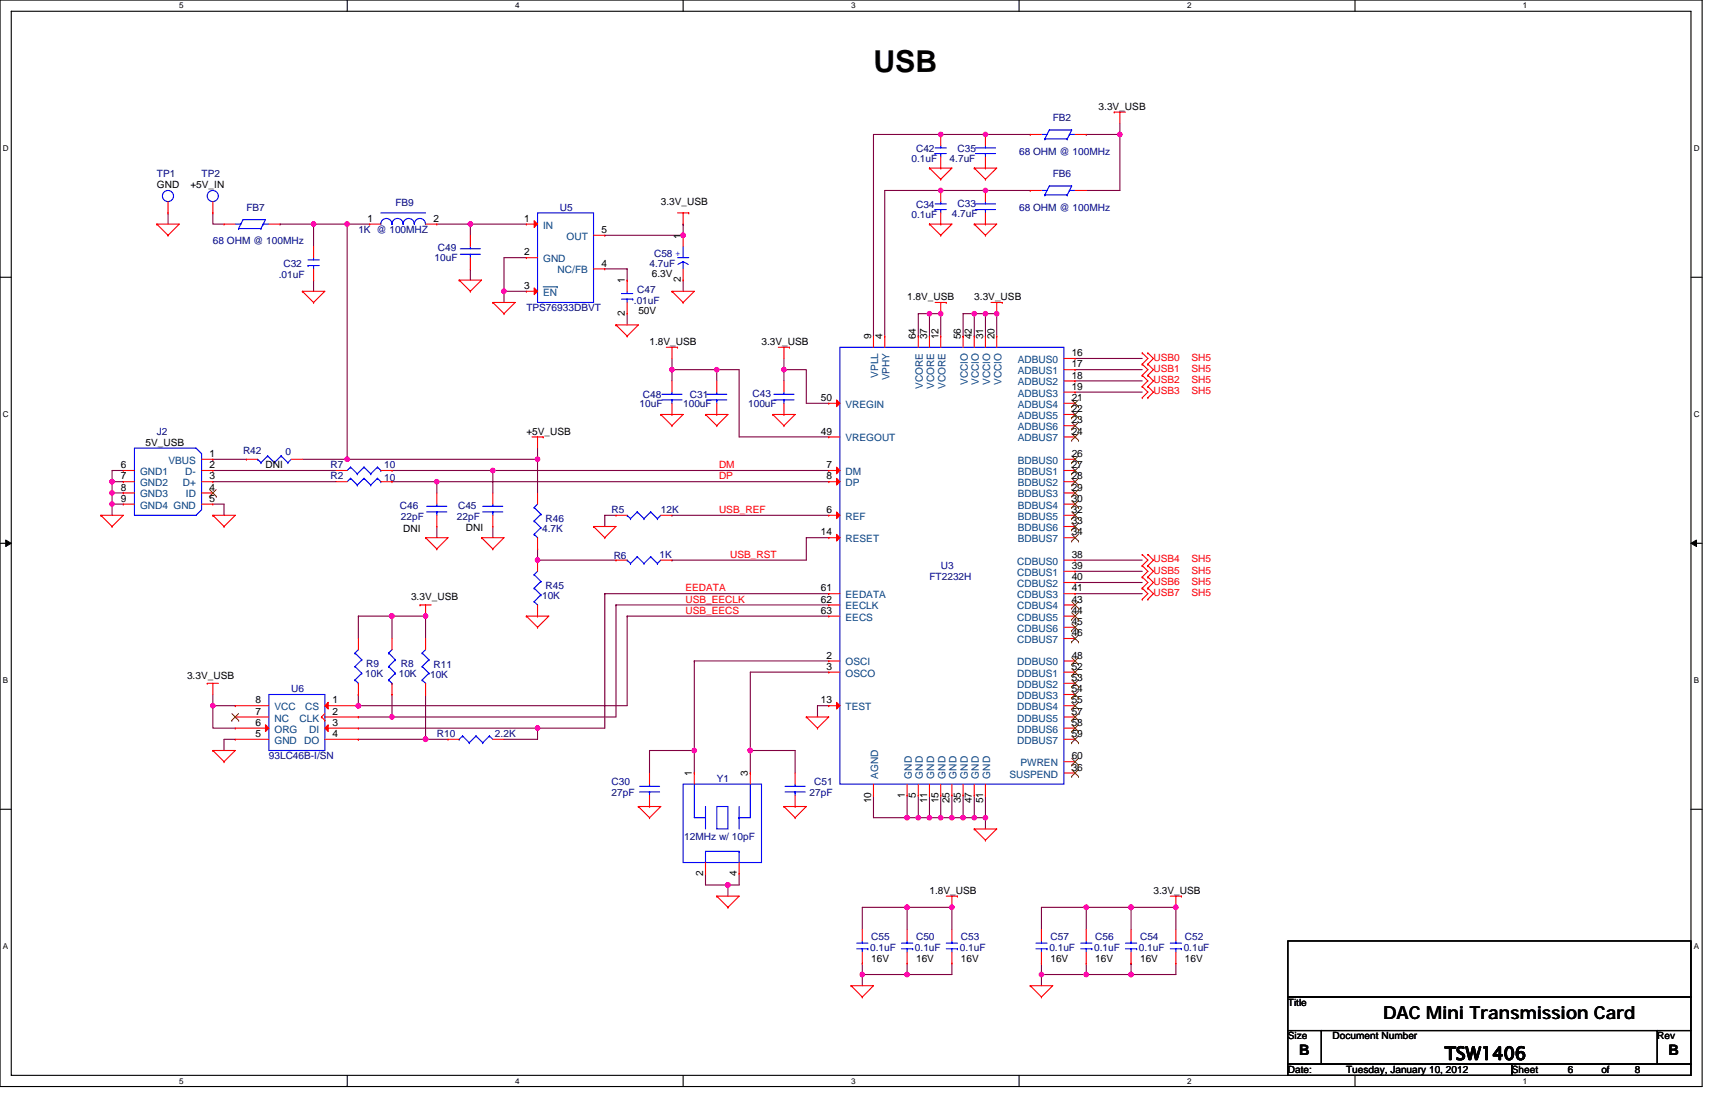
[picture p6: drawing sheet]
<svg xmlns="http://www.w3.org/2000/svg" width="432mm" height="279mm" viewBox="0 0 432 279" stroke-linecap="round" stroke-linejoin="round" font-family="sans-serif">
<path d="M0 0h428.6v273.5h-428.6zM2.8 2.8h422.9v267.9h-422.9z" fill="none" stroke="#000" stroke-width=".28"/>
<g fill="#fff">
<path d="M45.1 .3h1.1v2.3h-1.1z"/>
<path d="M45.1 271h1.1v2.2h-1.1z"/>
</g>
<path d="M87.4 0v2.8M87.4 270.7v2.8" fill="none" stroke="#000" stroke-width=".28"/>
<g fill="#fff">
<path d="M129.7 .3h1.1v2.3h-1.1z"/>
<path d="M129.7 271h1.1v2.2h-1.1z"/>
</g>
<path d="M172 0v2.8M172 270.7v2.8" fill="none" stroke="#000" stroke-width=".28"/>
<g fill="#fff">
<path d="M214.3 .3h1.1v2.3h-1.1z"/>
<path d="M214.3 271h1.1v2.2h-1.1z"/>
</g>
<path d="M256.6 0v2.8M256.6 270.7v2.8" fill="none" stroke="#000" stroke-width=".28"/>
<g fill="#fff">
<path d="M298.9 .3h1.1v2.3h-1.1z"/>
<path d="M298.9 271h1.1v2.2h-1.1z"/>
</g>
<path d="M341.2 0v2.8M341.2 270.7v2.8" fill="none" stroke="#000" stroke-width=".28"/>
<g fill="#fff">
<path d="M383.5 .3h1.1v2.3h-1.1z"/>
<path d="M383.5 271h1.1v2.2h-1.1z"/>
<path d="M.7 36.3h1.5v2.3h-1.5z"/>
<path d="M426.5 36.3h1.4v2.3h-1.4z"/>
<path d="M.7 103.3h1.5v2.2h-1.5z"/>
<path d="M426.5 103.3h1.4v2.2h-1.4z"/>
</g>
<path d="M0 69.8h2.8M425.7 69.8h2.9" fill="none" stroke="#000" stroke-width=".28"/>
<g fill="#fff">
<path d="M.7 170.2h1.4v2.3h-1.4z"/>
<path d="M426.5 170.2h1.3v2.3h-1.3z"/>
</g>
<path d="M0 136.8h2.8M425.7 136.8h2.9" fill="none" stroke="#000" stroke-width=".28"/>
<path d="M1.4 135.9l1.4 .9-1.4 .8zM425.7 136.8l1.4-.9v1.7z" fill="#000" stroke="#000" stroke-width=".25"/>
<g fill="#fff">
<path d="M.7 237.2h1.4v2.2h-1.4z"/>
<path d="M426.4 237.2h1.4v2.2h-1.4z"/>
</g>
<path d="M0 203.7h2.8M425.7 203.7h2.9M324.3 236.9h101.4v14.1h-101.4zM324.3 251h101.4v8.4h-101.4zM324.3 259.4h8.4v8.5h-8.4zM332.7 259.4h84.6v8.5h-84.6zM417.3 259.4h8.4v8.5h-8.4zM324.3 267.9h56.3v2.8h-56.3zM380.6 267.9h45.1v2.8h-45.1z" fill="none" stroke="#000" stroke-width=".28"/>
<g fill="none" stroke="#800040" stroke-width=".28">
<path d="M236.9 33.8h-17v50.8M236.9 33.8h.1M236.9 33.8h22.5M248.1 33.8h.1M273.5 33.8h.1M273.5 33.8h8.5M282 33.8v14.1h-8.5M282 31v2.8M42.3 53.6v2.8M53.6 53.6v2.8h2.8M70.5 56.4h16.9M70.5 56.4h.1"/>
<path d="M79 56.4v5.6M87.4 56.4h5.6M87.4 56.4h.1M87.4 56.4v59.2M110 56.4h8.4M118.4 56.4h.1M118.4 56.4v2.8M118.4 56.4h14.1M172 56.4h.1M172 56.4v2.8h-19.7M236.9 47.9h-14.1v36.7M236.9 47.9h.1"/>
<path d="M236.9 47.9h22.5M248.1 47.9h.1M79 70.5v2.8M118.4 67.7v2.8M126.9 73.3v2.8M126.9 73.3h.1M126.9 73.3h5.6M132.5 64.9h-5.6v8.4M152.3 67.7h5.6v2.8M157.9 79v2.8M172 70.5v2.8M234 79h-2.8v5.6"/>
<path d="M234 79h.1M234 79h2.9M234 79v5.6M236.9 79h.1M236.9 79v5.6M245.3 79h-2.8v5.6M245.3 79h.1M245.3 79h2.8M245.3 79v5.6M248.1 79h.1M248.1 79h2.9M248.1 79v5.6"/>
<path d="M251 79h.1M251 79v5.6M169.2 93h11.3v2.9M169.2 93h.1M169.2 93v2.9M169.2 90.2v2.8M180.5 93h5.6v17h22.6M180.5 93h.1M197.4 93h5.6v8.5h5.7M197.4 93h.1M197.4 90.2v2.8M197.4 93v2.9"/>
<path d="M270.7 95.9h16.9M270.7 93h16.9M270.7 98.7h16.9M270.7 90.2h16.9M31 118.4h-2.8v2.8M53.6 118.4h31M53.6 115.6h.1M53.6 115.6h8.4M76.1 115.6h11.3M87.4 115.6h.1M87.4 115.6h47.9M98.7 118.4h25.4v5.7"/>
<path d="M124.1 118.4h.1M124.1 118.4h84.6M135.3 115.6v8.5M135.3 112.8v2.8M28.2 121.2h2.8M28.2 124.1h.1M28.2 124.1h2.8M28.2 126.9h2.8M28.2 126.9h.1M28.2 121.2h.1M28.2 121.2v8.5M53.6 126.9h2.8v2.8"/>
<path d="M53.6 121.2h31M98.7 121.2h11.3M110 132.5v2.8M110 121.2h.1M110 121.2v2.9M110 121.2h98.7M124.1 132.5v2.8M135.3 138.2h.1M135.3 138.2v2.8h19.8M155.1 129.7h-2.8v2.8M169.2 129.7h.1M169.2 129.7h39.5"/>
<path d="M208.7 135.3h-5.7v5.7h-33.8M90.2 155.1h.1M90.2 155.1v5.6M90.2 155.1h16.9M98.7 155.1h.1M98.7 155.1v5.6M107.1 155.1h.1M107.1 155.1v5.6M152.3 149.4h.1M152.3 149.4v33.9h-17M152.3 149.4h56.4M155.1 152.3h.1"/>
<path d="M155.1 152.3v28.2h-56.4M155.1 152.3h53.6M157.9 155.1h.1M157.9 155.1v22.5h-67.7M157.9 155.1h50.8M169.2 141h.1M270.7 143.8h16.9M270.7 149.4h16.9M270.7 141h16.9M270.7 146.6h16.9M53.6 177.6h.1M53.6 174.8v2.8"/>
<path d="M53.6 177.6v5.7h5.6M53.6 177.6h5.6M90.2 174.8h.1M90.2 177.6h.1M90.2 174.8v2.8M98.7 174.8v5.7M107.1 174.8v11.3M174.8 166.4h.1M174.8 166.4h33.9M174.8 166.4v22.5M208.7 169.2h-19.8v19.7M208.7 177.6h-2.9v2.9"/>
<path d="M59.2 186.1h-2.8v2.8M90.2 183.3h45.1M90.2 180.5h8.5M90.2 186.1h.1M90.2 186.1h22.6M98.7 180.5h.1M107.1 186.1h.1M135.3 183.3v2.8h-8.4M135.3 183.3h.1M174.8 188.9v5.7M174.8 188.9h-11.3v5.7M188.9 188.9h11.3v5.7"/>
<path d="M188.9 188.9h.1M188.9 188.9v5.7M177.6 219.9v2.9h5.7M186.1 219.9v2.9h-2.8M219.9 200.2v5.6h8.5M228.4 200.2v5.6M228.4 205.8h.1M228.4 205.8h19.7M231.2 200.2v5.6M231.2 205.8h.1M234 200.2v5.6M234 205.8h.1"/>
<path d="M236.9 200.2v5.6M236.9 205.8h.1M239.7 200.2v5.6M239.7 205.8h.1M242.5 200.2v5.6M242.5 205.8h.1M245.3 205.8h.1M245.3 200.2v5.6M248.1 205.8v2.9M248.1 200.2v5.6M183.3 222.8h.1M183.3 222.8v2.8"/>
<path d="M228.4 228.4h-11.3v5.6M228.4 228.4h11.3v5.6M228.4 228.4h.1M228.4 228.4v5.6M273.5 228.4h-11.3v5.6M273.5 228.4h.1M273.5 228.4h22.6v5.6M273.5 228.4v5.6M284.8 228.4h.1M284.8 228.4v5.6M217.1 245.3h.1M217.1 242.5v2.8"/>
<path d="M217.1 245.3v2.8M228.4 245.3h.1M228.4 242.5v2.8M239.7 242.5v2.8h-22.6M262.2 245.3h.1M262.2 242.5v2.8M262.2 245.3v2.8M273.5 245.3h.1M273.5 242.5v2.8M284.8 245.3h.1M284.8 242.5h.1M284.8 242.5v2.8"/>
<path d="M296.1 242.5v2.8h-33.9"/>
</g>
<g fill="#f0f" stroke="#f0f" stroke-width=".28">
<circle cx="98.7" cy="155.1" r=".55"/>
<circle cx="183.3" cy="222.7" r=".55"/>
<circle cx="169.2" cy="93" r=".55"/>
<circle cx="248.1" cy="205.8" r=".55"/>
<circle cx="245.3" cy="205.8" r=".55"/>
<circle cx="284.8" cy="245.3" r=".56"/>
<circle cx="262.2" cy="245.3" r=".55"/>
<circle cx="273.5" cy="245.3" r=".55"/>
<circle cx="281.9" cy="33.8" r=".55"/>
<circle cx="248.1" cy="47.9" r=".55"/>
<circle cx="248.1" cy="33.8" r=".55"/>
<circle cx="228.4" cy="245.3" r=".56"/>
<circle cx="217.1" cy="245.3" r=".55"/>
<circle cx="197.4" cy="93" r=".55"/>
<circle cx="110" cy="121.2" r=".55"/>
<circle cx="124.1" cy="118.4" r=".55"/>
<circle cx="236.8" cy="78.9" r=".55"/>
<circle cx="296" cy="228.4" r=".56"/>
<circle cx="284.8" cy="228.4" r=".57"/>
<circle cx="236.8" cy="47.9" r=".55"/>
<circle cx="236.8" cy="33.8" r=".55"/>
<circle cx="234" cy="78.9" r=".55"/>
<circle cx="188.9" cy="188.9" r=".55"/>
<circle cx="174.8" cy="188.9" r=".55"/>
<circle cx="53.6" cy="177.6" r=".55"/>
<circle cx="239.6" cy="228.4" r=".56"/>
<circle cx="228.4" cy="228.4" r=".57"/>
<circle cx="273.5" cy="228.4" r=".56"/>
<circle cx="228.4" cy="205.8" r=".56"/>
<circle cx="250.9" cy="78.9" r=".55"/>
<circle cx="28.2" cy="124.1" r=".55"/>
<circle cx="231.2" cy="205.8" r=".55"/>
<circle cx="248.1" cy="78.9" r=".55"/>
<circle cx="242.5" cy="205.8" r=".56"/>
<circle cx="28.2" cy="126.9" r=".55"/>
<circle cx="234" cy="205.8" r=".55"/>
<circle cx="245.3" cy="78.9" r=".55"/>
<circle cx="90.2" cy="177.6" r=".55"/>
<circle cx="236.8" cy="205.8" r=".55"/>
<circle cx="107.1" cy="186.1" r=".56"/>
<circle cx="98.7" cy="180.4" r=".55"/>
<circle cx="135.3" cy="183.3" r=".55"/>
<circle cx="107.1" cy="155.1" r=".55"/>
<circle cx="180.4" cy="93" r=".55"/>
<circle cx="239.6" cy="205.8" r=".55"/>
<circle cx="135.3" cy="115.6" r=".56"/>
<circle cx="87.4" cy="115.6" r=".57"/>
<circle cx="172" cy="59.2" r=".57"/>
<circle cx="118.4" cy="56.4" r=".55"/>
<circle cx="126.9" cy="73.3" r=".56"/>
<circle cx="87.4" cy="56.4" r=".56"/>
<circle cx="78.9" cy="56.4" r=".55"/>
<circle cx="28.2" cy="121.2" r=".55"/>
<circle cx="135.3" cy="141" r=".55"/>
</g>
<g fill="none" stroke="#f00" stroke-width=".28">
<path d="M236.9 33.8v2.9M236.9 39.5v2.8M248.1 33.8v2.9M248.1 39.5v2.8M259.4 33.8h.1M259.4 33.8h2.8M270.7 33.8h2.8M280.5 28.2h.1M280.5 28.2h2.9M282 28.2v2.8M39.5 56.4h5.6l-2.8 2.8M39.5 56.4h.1"/>
<path d="M39.5 56.4l2.8 2.8M42.3 59.2h.1M42.3 53.6h.1M42.3 50.8v2.8M53.6 53.6h.1M53.6 50.8v2.8M56.4 56.4h.1M56.4 56.4h2.8M67.7 56.4h2.8M93 56.4h.1M93 56.4h2.9M107.1 56.4h2.9"/>
<path d="M110 56.4h.1M118.4 59.2v2.8M132.5 56.4h.1M132.5 56.4h2.8M149.4 59.2h2.9M152.3 59.2h.1M170.6 53.6h2.8M172 53.6v2.8M172 59.2h.1M172 59.2v2.8M173.4 53.6h.1M234 56.4h5.7l-2.8 2.8"/>
<path d="M234 56.4h.1M234 42.3h5.7l-2.8 2.8M234 42.3h.1M234 56.4l2.9 2.8M234 42.3l2.9 2.8M236.9 59.2h.1M236.9 45.1h.1M236.9 47.9v2.9M236.9 56.4h.1M236.9 42.3h.1M236.9 53.6v2.8M245.3 56.4h5.7l-2.9 2.8"/>
<path d="M245.3 56.4h.1M245.3 42.3h5.7l-2.9 2.8M245.3 42.3h.1M245.3 56.4l2.8 2.8M245.3 42.3l2.8 2.8M248.1 59.2h.1M248.1 45.1h.1M248.1 47.9v2.9M248.1 56.4h.1M248.1 42.3h.1M248.1 53.6v2.8M259.4 47.9h.1"/>
<path d="M259.4 47.9h2.8M270.7 47.9h2.8M76.1 73.3h5.7l-2.8 2.8M76.1 73.3h.1M76.1 73.3l2.9 2.8M79 76.1h.1M79 62v2.9M79 70.5h.1M79 67.7v2.8M115.6 70.5h5.6l-2.8 2.8M115.6 70.5h.1M115.6 70.5l2.8 2.8"/>
<path d="M118.4 73.3h.1M118.4 67.7h.1M118.4 64.9v2.8M124.1 76.1h5.6l-2.8 2.9M124.1 76.1h.1M124.1 76.1l2.8 2.9M126.9 79h.1M132.5 73.3h.1M132.5 64.9h.1M132.5 73.3h2.8M132.5 64.9h2.8M149.4 67.7h2.9"/>
<path d="M152.3 67.7h.1M157.9 70.5h.1M157.9 79h.1M157.9 70.5v2.8M157.9 76.1v2.9M169.2 73.3h5.6l-2.8 2.8M169.2 73.3h.1M169.2 73.3l2.8 2.8M172 76.1h.1M172 70.5h.1M172 67.7v2.8M235.4 76.1h2.9"/>
<path d="M236.9 76.1v2.9M238.3 76.1h.1M249.5 76.1h2.8M251 76.1v2.9M252.3 76.1h.1M155.1 81.8h5.6l-2.8 2.8M155.1 81.8h.1M155.1 81.8l2.8 2.8M157.9 84.6h.1M167.8 87.4h2.8M169.2 87.4v2.8M169.2 95.9v2.8"/>
<path d="M170.6 87.4h.1M180.5 95.9v2.8M196 87.4h2.8M197.4 87.4v2.8M197.4 95.9v2.8M198.8 87.4h.1M219.9 84.6h.1M219.9 84.6v2.8M222.8 84.6h.1M222.8 84.6v2.8M231.2 84.6h.1M231.2 84.6v2.8"/>
<path d="M234 84.6h.1M234 84.6v2.8M236.9 84.6h.1M236.9 84.6v2.8M242.5 84.6h.1M242.5 84.6v2.8M245.3 84.6h.1M245.3 84.6v2.8M248.1 84.6h.1M248.1 84.6v2.8M251 84.6h.1M251 84.6v2.8"/>
<path d="M267.9 90.2h2.8M267.9 93h2.8M267.9 95.9h2.8M267.9 98.7h2.8M270.7 90.2h.1M270.7 93h.1M270.7 95.9h.1M270.7 98.7h.1M287.6 91.7h.1M287.6 88.8h.1M287.6 94.5h.1M287.6 97.3h.1"/>
<path d="M287.6 88.8l1.4 1.4-1.4 1.5M287.6 91.7l1.4 1.3-1.4 1.5M287.6 94.5l1.4 1.4-1.4 1.4M287.6 97.3l1.4 1.4-1.4 1.4M289 91.7h.1M289 88.8h.1M289 94.5h.1M289 97.3h.1M289 88.8l1.4 1.4-1.4 1.5M289 91.7l1.4 1.3-1.4 1.5M289 94.5l1.4 1.4-1.4 1.4M289 97.3l1.4 1.4-1.4 1.4"/>
<path d="M31 118.4h.1M31 118.4h2.8M50.8 118.4h2.8M50.8 115.6h2.8M53.6 115.6h.1M53.6 118.4h.1M62 115.6h.1M62 115.6h2.9M73.3 115.6h2.8M84.6 118.4h2.8M95.9 118.4h2.8M98.7 118.4h.1"/>
<path d="M133.9 110h2.9M135.3 110v2.8M136.8 110h.1M166.4 104.3h5.6l-2.8 2.8M166.4 104.3h.1M166.4 104.3l2.8 2.8M169.2 107.1h.1M169.2 104.3h.1M169.2 101.5v2.8M177.6 104.3h5.7l-2.8 2.8M177.6 104.3h.1M177.6 104.3l2.9 2.8"/>
<path d="M180.5 107.1h.1M180.5 104.3h.1M180.5 101.5v2.8M194.6 104.3h5.6l-2.8 2.8M194.6 104.3h.1M194.6 104.3l2.8 2.8M197.4 107.1h.1M197.4 104.3h.1M197.4 101.5v2.8M208.7 118.4h.1M208.7 110h.1M208.7 101.5h.1"/>
<path d="M208.7 110h2.8M208.7 118.4h2.8M208.7 101.5h2.8M267.9 110h2.8M267.9 118.4h2.8M267.9 107.1h2.8M267.9 101.5h2.8M267.9 115.6h2.8M267.9 104.3h2.8M270.7 107.1h.1M270.7 101.5h.1M270.7 110h.1"/>
<path d="M270.7 115.6h.1M270.7 104.3h.1M270.7 118.4h.1M287.6 100.1h.1M289 100.1h.1M25.4 129.7h5.6l-2.8 2.8M25.4 129.7h.1M25.4 129.7l2.8 2.8M28.2 132.5h.1M31 121.2h.1M31 124.1h.1M31 126.9h.1"/>
<path d="M31 121.2h2.8M31 124.1h2.8M31 126.9h2.8M50.8 121.2h2.8M50.8 124.1h2.8M50.8 126.9h2.8M53.6 129.7h5.6l-2.8 2.8M53.6 129.7h.1M53.6 121.2h.1M53.6 124.1h.1M53.6 126.9h.1M53.6 129.7l2.8 2.8"/>
<path d="M56.4 132.5h.1M84.6 121.2h2.8M95.9 121.2h2.8M98.7 121.2h.1M107.1 135.3h5.7l-2.8 2.9M107.1 135.3h.1M107.1 135.3l2.9 2.9M110 138.2h.1M110 124.1v2.8M110 132.5h.1M110 129.7v2.8M121.2 135.3h5.7l-2.8 2.9"/>
<path d="M121.2 135.3h.1M121.2 135.3l2.9 2.9M124.1 138.2h.1M124.1 124.1v2.8M124.1 132.5h.1M124.1 129.7v2.8M135.3 124.1v2.8M135.3 138.2h.1M135.3 135.3v2.9M149.4 132.5h5.7l-2.8 2.8M149.4 132.5h.1M149.4 132.5l2.9 2.8"/>
<path d="M152.3 135.3h.1M155.1 129.7h.1M155.1 129.7h2.8M166.4 129.7h2.8M208.7 129.7h.1M208.7 121.2h.1M208.7 135.3h.1M208.7 129.7h2.8M208.7 121.2h2.8M208.7 135.3h2.8M267.9 129.7h2.8M267.9 121.2h2.8"/>
<path d="M267.9 135.3h2.8M267.9 124.1h2.8M267.9 126.9h2.8M267.9 132.5h2.8M270.7 129.7h.1M270.7 124.1h.1M270.7 121.2h.1M270.7 126.9h.1M270.7 132.5h.1M270.7 135.3h.1M287.6 139.6h.1M287.6 139.6l1.4 1.4-1.4 1.4"/>
<path d="M289 139.6h.1M289 139.6l1.4 1.4-1.4 1.4M105.7 152.3h.1M105.7 152.3h2.9M107.1 152.3v2.8M132.5 155.1h5.7l-2.9 2.8M132.5 155.1h.1M132.5 155.1l2.8 2.8M135.3 157.9h.1M135.3 141v2.8M135.3 155.1h.1M135.3 152.3v2.8"/>
<path d="M155.1 141h.1M155.1 141h2.8M166.4 141h2.8M208.7 149.4h.1M208.7 152.3h.1M208.7 155.1h.1M208.7 152.3h2.8M208.7 149.4h2.8M208.7 155.1h2.8M267.9 152.3h2.8M267.9 141h2.8M267.9 143.8h2.8"/>
<path d="M267.9 146.6h2.8M267.9 149.4h2.8M267.9 157.9h2.8M267.9 155.1h2.8M270.7 141h.1M270.7 143.8h.1M270.7 146.6h.1M270.7 149.4h.1M270.7 157.9h.1M270.7 155.1h.1M270.7 152.3h.1M287.6 142.4h.1"/>
<path d="M287.6 145.2h.1M287.6 148h.1M287.6 150.9h.1M287.6 142.4l1.4 1.4-1.4 1.4M287.6 145.2l1.4 1.4-1.4 1.4M287.6 148l1.4 1.4-1.4 1.5M289 142.4h.1M289 145.2h.1M289 148h.1M289 150.9h.1M289 142.4l1.4 1.4-1.4 1.4M289 145.2l1.4 1.4-1.4 1.4"/>
<path d="M289 148l1.4 1.4-1.4 1.5M52.2 172h.1M52.2 172h2.8M53.6 172v2.8M59.2 177.6h.1M59.2 177.6h8.5M81.8 177.6h8.4M81.8 179.6l-.9 .9M90.2 177.6h.1M90.2 160.7v2.8M90.2 174.8h.1M90.2 172v2.8"/>
<path d="M98.7 160.7v2.8M98.7 174.8h.1M98.7 172v2.8M107.1 160.7v2.8M107.1 174.8h.1M107.1 172v2.8M208.7 166.4h.1M208.7 169.2h.1M208.7 177.6h.1M208.7 177.6h2.8M208.7 166.4h2.8M208.7 169.2h2.8"/>
<path d="M267.9 172h2.8M267.9 177.6h2.8M267.9 166.4h2.8M267.9 169.2h2.8M267.9 160.7h2.8M267.9 174.8h2.8M270.7 166.4h.1M270.7 177.6h.1M270.7 169.2h.1M270.7 160.7h.1M270.7 172h.1M270.7 174.8h.1"/>
<path d="M53.6 188.9h5.6l-2.8 2.8M53.6 188.9h.1M53.6 188.9l2.8 2.8M56.4 191.7h.1M59.2 186.1h.1M59.2 183.3h.1M59.2 180.5h.1M59.2 180.5h8.5M59.2 183.3h8.5M59.2 186.1h8.5M80.9 180.5h.1M80.9 180.5l.9 .8"/>
<path d="M81.8 181.3h.1M81.8 180.5h8.4M81.8 183.3h8.4M81.8 186.1h8.4M90.2 180.5h.1M90.2 183.3h.1M90.2 186.1h.1M112.8 186.1h.1M112.8 186.1h2.8M124.1 186.1h2.8M163.5 194.6v2.8M174.8 194.6h.1"/>
<path d="M174.8 194.6v2.8M188.9 194.6h.1M188.9 194.6v2.8M200.2 194.6v2.8M203 180.5h5.7l-2.9 2.8M203 180.5h.1M203 180.5l2.8 2.8M205.8 183.3h.1M219.9 197.4v2.8M228.4 197.4v2.8M231.2 197.4v2.8M234 197.4v2.8"/>
<path d="M236.9 197.4v2.8M239.7 197.4v2.8M242.5 197.4v2.8M245.3 197.4v2.8M248.1 197.4v2.8M267.9 180.5h2.8M267.9 183.3h2.8M267.9 186.1h2.8M267.9 194.6h2.8M267.9 191.7h2.8M270.7 194.6h.1M270.7 180.5h.1"/>
<path d="M270.7 183.3h.1M270.7 186.1h.1M270.7 191.7h.1M160.7 203h5.7l-2.9 2.8M160.7 203h.1M160.7 203l2.8 2.8M163.5 205.8h.1M163.5 203h.1M163.5 200.2v2.8M177.6 219.9h.1M177.6 217.1v2.8M186.1 219.9h.1"/>
<path d="M186.1 217.1v2.8M197.4 203h5.6l-2.8 2.8M197.4 203h.1M197.4 203l2.8 2.8M200.2 205.8h.1M200.2 203h.1M200.2 200.2v2.8M219.9 200.2h.1M228.4 200.2h.1M231.2 200.2h.1M234 200.2h.1M236.9 200.2h.1"/>
<path d="M239.7 200.2h.1M242.5 200.2h.1M245.3 208.7h5.7l-2.9 2.8M245.3 208.7h.1M245.3 200.2h.1M245.3 208.7l2.8 2.8M248.1 211.5h.1M248.1 200.2h.1M180.5 225.6h5.6l-2.8 2.8M180.5 225.6h.1M180.5 225.6l2.8 2.8M183.3 228.4h.1"/>
<path d="M217.1 234v2.9M217.1 239.7v2.8M228.4 234v2.9M228.4 239.7v2.8M238.3 225.6h2.8M239.7 225.6v2.8M239.7 234v2.9M239.7 239.7v2.8M241.1 225.6h.1M262.2 234v2.9M262.2 239.7v2.8M273.5 234v2.9"/>
<path d="M273.5 239.7v2.8M284.8 234v2.9M284.8 239.7v2.8M294.6 225.6h2.9M296.1 225.6v2.8M296.1 234v2.9M296.1 239.7v2.8M297.5 225.6h.1M214.3 248.1h5.6l-2.8 2.9M214.3 248.1h.1M214.3 248.1l2.8 2.9M217.1 251h.1"/>
<path d="M217.1 242.5h.1M228.4 242.5h.1M239.7 242.5h.1M259.4 248.1h5.6l-2.8 2.9M259.4 248.1h.1M259.4 248.1l2.8 2.9M262.2 251h.1M262.2 242.5h.1M273.5 242.5h.1M284.8 242.5h.1M296.1 242.5h.1"/>
</g>
<g fill="none" stroke="#00f" stroke-width=".28">
<path d="M235.4 37.2h2.9M235.4 38.7h.1M235.4 38.7h2.9M236.9 36.7v.5M236.9 38.7v.8M245.6 38.7h5.1M245.6 37.2h5.1M248.1 36.7v.5M248.1 38.7h.1M248.1 38.7v.8M262.2 33.8h1.4M263.1 35h.1"/>
<path d="M263.1 35l1.1-2.3h5.6l-1.1 2.3M263.1 35h5.6M268.7 35h.1M269.3 33.8h.1M269.3 33.8h1.4M59.2 56.4h1.4M60.1 57.5h.1M60.1 57.5l1.1-2.2h5.6l-1.1 2.2M60.1 57.5h5.6M65.7 57.5h.1M66.3 56.4h.1M66.3 56.4h1.4"/>
<path d="M95.9 53.6h11.2M95.9 56.4a1.38 1.38 0 0 1 1.4-1.4 1.4 1.4 0 0 1 1.4 1.4 1.38 1.38 0 0 1 1.4-1.4 1.4 1.4 0 0 1 1.4 1.4M101.5 56.4a1.38 1.38 0 0 1 1.4-1.4 1.4 1.4 0 0 1 1.4 1.4 1.38 1.38 0 0 1 1.4-1.4 1.4 1.4 0 0 1 1.4 1.4M135.3 53.6h14.1v22.5h-14.1zM235.4 51.3h2.9M235.4 52.7h.1M235.4 52.7h2.9M236.9 50.8v.5M236.9 52.7v.9M245.6 52.7h5.1M245.6 51.3h5.1M248.1 50.8v.5"/>
<path d="M248.1 52.7h.1M248.1 52.7v.9M262.2 47.9h1.4M263.1 49.1h.1M263.1 49.1l1.1-2.3h5.6l-1.1 2.3M263.1 49.1h5.6M268.7 49.1h.1M269.3 47.9h.1M269.3 47.9h1.4M77.6 65.4h2.8M77.6 66.8h.1M77.6 66.8h2.8"/>
<path d="M79 64.9v.5M79 66.8v.9M115.9 64h5.1M115.9 62.6h5.1M118.4 62v.6M118.4 64h.1M118.4 64v.9M156.5 73.9h2.8M156.5 75.3h2.8M157.9 73.3v.6M157.9 75.3v.8M159.3 75.3h.1"/>
<path d="M170.6 64.9h2.8M171.9 65.9l1.4 .7M172 66v1.7M172 62v2.9M172 65.9l-1.3 .7M166.6 99.3h5.1M169.2 98.7v.6M177.9 99.3h5.1M180.5 98.7v.6M194.8 99.3h5.1M197.4 98.7v.6M211.5 87.4h56.4v110h-56.4z"/>
<path d="M33.8 112.8h15.6l1.4 1.4v14.1l-1.4 1.4h-15.6zM64.9 115.6h.1M64.9 115.6l.8 .9M65.7 116.5h.1M67.4 114.8h.1M67.4 114.8l1.7 1.7M67.4 114.8l-1.7 1.7M69.1 116.5h.1M70.8 114.8h.1M70.8 114.8l1.7 1.7M70.8 114.8l-1.7 1.7M72.5 116.5h.1"/>
<path d="M73.3 115.6l-.8 .9M88.3 117.6h.1M88.3 117.6l-.9 .8M88.3 117.6l1.7 1.7M90 119.3h.1M91.7 117.6h.1M91.7 117.6l-1.7 1.7M91.7 117.6l1.6 1.7M93.3 119.3h.1M95 117.6h.1M95 117.6l-1.7 1.7M95 117.6l.9 .8"/>
<path d="M95.9 118.4h.1M166.6 100.7h5.1M169.2 100.7h.1M169.2 100.7v.8M177.9 100.7h5.1M180.5 100.7h.1M180.5 100.7v.8M194.8 100.7h5.1M197.4 100.7h.1M197.4 100.7v.8M33.8 126.9h.1M88.3 120.4h.1"/>
<path d="M88.3 120.4l-.9 .8M88.3 120.4l1.7 1.7M90 122.1h.1M91.7 120.4h.1M91.7 120.4l-1.7 1.7M91.7 120.4l1.6 1.7M93.3 122.1h.1M95 120.4h.1M95 120.4l-1.7 1.7M95 120.4l.9 .8M95.9 121.2h.1M107.4 128.9h5.1"/>
<path d="M107.4 127.4h5.1M110 126.9v.5M110 128.9h.1M110 128.9v.8M121.5 128.9h5.1M121.5 127.4h5.1M124.1 126.9v.5M124.1 128.9h.1M124.1 128.9v.8M134.5 127.7h.1M134.5 131.1h.1M134.5 134.5h.1"/>
<path d="M134.5 127.7l1.7 1.7M134.5 131.1l1.7 1.7M134.5 134.5l.8 .8M135.3 135.3h.1M135.3 126.9l-.8 .8M136.2 129.4h.1M136.2 132.8h.1M136.2 129.4l-1.7 1.7M136.2 132.8l-1.7 1.7M157.9 129.7h.1M157.9 129.7l.8 .9M158.7 130.6h.1"/>
<path d="M160.4 128.9h.1M160.4 128.9l1.7 1.7M160.4 128.9l-1.7 1.7M162.1 130.6h.1M163.8 128.9h.1M163.8 128.9l1.7 1.7M163.8 128.9l-1.7 1.7M165.5 130.6h.1M166.4 129.7l-.9 .9M134.5 144.7h.1M134.5 148h.1M134.5 151.4h.1"/>
<path d="M134.5 144.7l1.7 1.6M134.5 148l1.7 1.7M134.5 151.4l.8 .9M135.3 152.3h.1M135.3 143.8l-.8 .9M136.2 146.3h.1M136.2 149.7h.1M136.2 146.3l-1.7 1.7M136.2 149.7l-1.7 1.7M157.9 141h.1M157.9 141l.8 .8M158.7 141.8h.1"/>
<path d="M160.4 140.1h.1M160.4 140.1l1.7 1.7M160.4 140.1l-1.7 1.7M162.1 141.8h.1M163.8 140.1h.1M163.8 140.1l1.7 1.7M163.8 140.1l-1.7 1.7M165.5 141.8h.1M166.4 141l-.9 .8M67.7 174.8h14.1v14.1h-14.1zM89.4 164.4h.1M89.4 167.8h.1"/>
<path d="M89.4 171.2h.1M89.4 164.4l1.7 1.7M89.4 167.8l1.7 1.7M89.4 171.2l.8 .8M90.2 172h.1M90.2 163.5l-.8 .9M91.1 166.1h.1M91.1 169.5h.1M91.1 166.1l-1.7 1.7M91.1 169.5l-1.7 1.7M97.9 164.4h.1M97.9 167.8h.1"/>
<path d="M97.9 171.2h.1M97.9 164.4l1.6 1.7M97.9 167.8l1.6 1.7M97.9 171.2l.8 .8M98.7 172h.1M98.7 163.5l-.8 .9M99.5 166.1h.1M99.5 169.5h.1M99.5 166.1l-1.6 1.7M99.5 169.5l-1.6 1.7M106.3 164.4h.1M106.3 167.8h.1"/>
<path d="M106.3 171.2h.1M106.3 164.4l1.7 1.7M106.3 167.8l1.7 1.7M106.3 171.2l.8 .8M107.1 172h.1M107.1 163.5l-.8 .9M108 166.1h.1M108 169.5h.1M108 166.1l-1.7 1.7M108 169.5l-1.7 1.7M115.6 186.1h.1M116.5 185.3h.1"/>
<path d="M116.5 185.3l1.7 1.6M116.5 185.3l-.9 .8M118.2 186.9h.1M119.8 185.3h.1M119.8 185.3l1.7 1.6M119.8 185.3l-1.6 1.6M121.5 186.9h.1M123.2 185.3h.1M123.2 185.3l.9 .8M123.2 185.3l-1.7 1.6M161 199.3h5.1M161 197.9h5.1"/>
<path d="M163.5 197.4v.5M163.5 199.3h.1M163.5 199.3v.9M172 197.4h19.7v19.7h-19.7zM174.8 197.4v8.4h2.8M188.9 197.4v8.4h-2.8M197.7 199.3h5M197.7 197.9h5M200.2 197.4v.5M200.2 199.3h.1M200.2 199.3v.9M177.6 203v5.7"/>
<path d="M180.5 203h2.8v5.7h-2.8zM186.1 203v5.7M186.1 205.8h.1M186.1 214.3v2.8M186.1 214.3h-8.5v2.8M186.1 214.3h.1M215.7 237.4h2.8M215.7 238.8h2.8M217.1 236.9v.5M217.1 238.8v.9M218.5 238.8h.1M227 237.4h2.8"/>
<path d="M227 238.8h2.8M228.4 236.9v.5M228.4 238.8v.9M229.8 238.8h.1M238.3 237.4h2.8M238.3 238.8h2.8M239.7 236.9v.5M239.7 238.8v.9M241.1 238.8h.1M260.8 237.4h2.8M260.8 238.8h2.8M262.2 236.9v.5"/>
<path d="M262.2 238.8v.9M263.6 238.8h.1M272.1 237.4h2.8M272.1 238.8h2.8M273.5 236.9v.5M273.5 238.8v.9M274.9 238.8h.1M283.4 237.4h2.8M283.4 238.8h2.8M284.8 236.9v.5M284.8 238.8v.9M286.2 238.8h.1"/>
<path d="M294.6 237.4h2.9M294.6 238.8h2.9M296.1 236.9v.5M296.1 238.8v.9M297.5 238.8h.1"/>
<circle cx="42.3" cy="49.3" r="1.4"/>
<circle cx="53.6" cy="49.3" r="1.4"/>
</g>
<g fill="#f00" stroke="#f00" stroke-width=".28">
<path d="M81.8 177.6l.8-.8v1.7z"/>
<path d="M81.8 183.3l.8-.9v1.7z"/>
<path d="M66.8 182.4l.9 .9-.9 .8z"/>
<path d="M210.6 128.9l.9 .8-.9 .9z"/>
<path d="M210.6 117.6l.9 .8-.9 .9z"/>
<path d="M210.6 120.4l.9 .8-.9 .9z"/>
<path d="M210.6 134.5l.9 .8-.9 .9z"/>
<path d="M210.6 176.8l.9 .8-.9 .9z"/>
<path d="M210.6 100.7l.9 .8-.9 .9z"/>
<path d="M134.5 72.5l.8 .8-.8 .9z"/>
<path d="M134.5 55.6l.8 .8-.8 .9z"/>
</g>
<g fill="none" stroke="#804000" stroke-width=".25">
<path d="M269.8 108h.1M269.8 102.4h.1M269.8 110.8h.1M269.8 116.5h.1M269.8 105.2h.1M269.8 119.3h.1M269.8 106.3l1.7 1.7M269.8 100.7l1.7 1.7M269.8 109.1l1.7 1.7M269.8 114.8l1.7 1.7M269.8 103.5l1.7 1.7M269.8 117.6l1.7 1.7"/>
<path d="M271.5 106.3l-1.7 1.7M271.5 100.7l-1.7 1.7M271.5 109.1l-1.7 1.7M271.5 114.8l-1.7 1.7M271.5 103.5l-1.7 1.7M271.5 117.6l-1.7 1.7M271.5 108h.1M271.5 102.4h.1M271.5 110.8h.1M271.5 116.5h.1M271.5 105.2h.1M271.5 119.3h.1"/>
<path d="M52.7 124.9h.1M52.7 123.2l1.8 1.7M54.4 123.2l-1.7 1.7M54.5 124.9h.1M269.8 130.6h.1M269.8 124.9h.1M269.8 122.1h.1M269.8 127.8h.1M269.8 133.4h.1M269.8 136.2h.1M269.8 128.9l1.7 1.7M269.8 123.2l1.7 1.7"/>
<path d="M269.8 120.4l1.7 1.7M269.8 126l1.7 1.8M269.8 131.7l1.7 1.7M269.8 134.5l1.7 1.7M271.5 128.9l-1.7 1.7M271.5 123.2l-1.7 1.7M271.5 120.4l-1.7 1.7M271.5 126l-1.7 1.8M271.5 131.7l-1.7 1.7M271.5 134.5l-1.7 1.7M271.5 130.6h.1M271.5 124.9h.1"/>
<path d="M271.5 122.1h.1M271.5 127.8h.1M271.5 133.4h.1M271.5 136.2h.1M269.8 158.8h.1M269.8 156h.1M269.8 153.1h.1M269.8 157.1l1.7 1.7M269.8 154.2l1.7 1.8M269.8 151.4l1.7 1.7M269.8 159.9l1.7 1.7M271.5 157.1l-1.7 1.7"/>
<path d="M271.5 154.2l-1.7 1.8M271.5 151.4l-1.7 1.7M271.5 159.9l-1.7 1.7M271.5 158.8h.1M271.5 156h.1M271.5 153.1h.1M58.4 179.6l1.7 1.7M60.1 179.6l-1.7 1.7M269.8 167.2h.1M269.8 178.5h.1M269.8 170.1h.1M269.8 161.6h.1"/>
<path d="M269.8 172.9h.1M269.8 175.7h.1M269.8 165.5l1.7 1.7M269.8 176.8l1.7 1.7M269.8 179.6l1.7 1.7M269.8 168.3l1.7 1.8M269.8 171.2l1.7 1.7M269.8 174l1.7 1.7M271.5 165.5l-1.7 1.7M271.5 176.8l-1.7 1.7M271.5 179.6l-1.7 1.7M271.5 168.3l-1.7 1.8"/>
<path d="M271.5 171.2l-1.7 1.7M271.5 174l-1.7 1.7M271.5 167.2h.1M271.5 178.5h.1M271.5 170.1h.1M271.5 161.6h.1M271.5 172.9h.1M271.5 175.7h.1M58.4 181.3h.1M60.1 181.3h.1M269.8 195.4h.1M269.8 181.3h.1"/>
<path d="M269.8 184.1h.1M269.8 187h.1M269.8 192.6h.1M269.8 193.7l1.7 1.7M269.8 182.4l1.7 1.7M269.8 185.3l1.7 1.7M269.8 190.9l1.7 1.7M271.5 193.7l-1.7 1.7M271.5 182.4l-1.7 1.7M271.5 185.3l-1.7 1.7M271.5 190.9l-1.7 1.7M271.5 195.4h.1"/>
<path d="M271.5 181.3h.1M271.5 184.1h.1M271.5 187h.1M271.5 192.6h.1"/>
</g>
<path d="M136.8 72.2h3.5M140.3 72.2h.1" fill="none" stroke="#004080" stroke-width=".25"/>
<text font-size="7.6" x="219.9" y="18.2">USB</text>
<g font-size="4.5">
<text x="348.2" y="256.6">DAC Mini Transmission Card</text>
<text x="363.7" y="266.7">TSW1406</text>
</g>
<g font-size="3.7">
<text x="327.1" y="265.6">B</text>
<text x="420.1" y="265.6">B</text>
</g>
<g font-size="2.5">
<text x="276.6" y="27.6">3.3V_USB</text>
<text x="39.5" y="47.4">GND</text>
<text x="47.9" y="47.4">+5V_IN</text>
<text x="166.4" y="51.6">3.3V_USB</text>
<text x="92.5" y="55.8">1</text>
<text x="109.1" y="55.8">2</text>
<text x="132" y="55.8">1</text>
<text x="151.4" y="58.6">5</text>
<text x="132" y="64.3">2</text>
<text x="171.4" y="60.1" transform="rotate(-90 171.4 60.1)">1</text>
<text x="151.4" y="67.1">4</text>
<text x="157.3" y="71.4" transform="rotate(-90 157.3 71.4)">1</text>
<text x="164.1" y="69.6">6.3V</text>
<text x="171.4" y="71.1" transform="rotate(-90 171.4 71.1)">2</text>
<text x="132" y="72.7">3</text>
<text x="228.4" y="75.6">1.8V_USB</text>
<text x="245.3" y="75.6">3.3V_USB</text>
<text x="157.3" y="79.5" transform="rotate(-90 157.3 79.5)">2</text>
<text x="160.7" y="79">50V</text>
<text x="163.5" y="86.8">1.8V_USB</text>
<text x="191.7" y="86.8">3.3V_USB</text>
<text x="219.3" y="85.4" transform="rotate(-90 219.3 85.4)">9</text>
<text x="222.2" y="85.4" transform="rotate(-90 222.2 85.4)">4</text>
<text x="230.6" y="85.4" transform="rotate(-90 230.6 85.4)">64</text>
<text x="233.4" y="85.4" transform="rotate(-90 233.4 85.4)">37</text>
<text x="236.3" y="85.4" transform="rotate(-90 236.3 85.4)">12</text>
<text x="241.9" y="85.4" transform="rotate(-90 241.9 85.4)">56</text>
<text x="244.7" y="85.4" transform="rotate(-90 244.7 85.4)">42</text>
<text x="247.5" y="85.4" transform="rotate(-90 247.5 85.4)">31</text>
<text x="250.4" y="85.4" transform="rotate(-90 250.4 85.4)">20</text>
<text x="269.8" y="89.6">16</text>
<text x="269.8" y="92.5">17</text>
<text x="269.8" y="95.3">18</text>
<text x="206.7" y="100.9">50</text>
<text x="269.8" y="98.1">19</text>
<text x="269.8" y="100.9">21</text>
<text x="269.8" y="106.6">23</text>
<text x="269.8" y="103.7">22</text>
<text x="36.7" y="112.2">5V_USB</text>
<text x="132.5" y="109.4">+5V_USB</text>
<text x="206.7" y="109.4">49</text>
<text x="269.8" y="109.4">24</text>
<text x="30.5" y="117.8">6</text>
<text x="52.7" y="117.8">2</text>
<text x="52.7" y="115">1</text>
<text x="66.8" y="117.9">DNI</text>
<text x="208.1" y="117.8">7</text>
<text x="269.8" y="115">26</text>
<text x="269.8" y="117.8">27</text>
<text x="30.5" y="120.7">7</text>
<text x="30.5" y="123.5">8</text>
<text x="52.7" y="120.7">3</text>
<text x="52.7" y="123.5">4</text>
<text x="208.1" y="120.7">8</text>
<text x="269.8" y="123.5">29</text>
<text x="269.8" y="120.7">28</text>
<text x="30.5" y="126.3">9</text>
<text x="52.7" y="126.3">5</text>
<text x="208.1" y="129.1">6</text>
<text x="269.8" y="129.1">32</text>
<text x="269.8" y="126.3">30</text>
<text x="269.8" y="131.9">33</text>
<text x="101.5" y="133.9">DNI</text>
<text x="117.3" y="133.6">DNI</text>
<text x="206.7" y="134.7">14</text>
<text x="269.8" y="134.7">34</text>
<text x="269.8" y="140.4">38</text>
<text x="269.8" y="143.2">39</text>
<text x="206.7" y="148.8">61</text>
<text x="269.8" y="146">40</text>
<text x="269.8" y="148.8">41</text>
<text x="103.5" y="151.1">3.3V_USB</text>
<text x="206.7" y="151.7">62</text>
<text x="206.7" y="154.5">63</text>
<text x="269.8" y="154.5">44</text>
<text x="269.8" y="151.7">43</text>
<text x="269.8" y="157.3">45</text>
<text x="269.8" y="160.1">46</text>
<text x="208.1" y="165.8">2</text>
<text x="269.8" y="165.8">48</text>
<text x="47.1" y="170.9">3.3V_USB</text>
<text x="208.1" y="168.6">3</text>
<text x="269.8" y="168.6">52</text>
<text x="269.8" y="171.4">53</text>
<text x="64.3" y="179.9">7</text>
<text x="64.3" y="177">8</text>
<text x="83.8" y="179.9">2</text>
<text x="83.8" y="177">1</text>
<text x="206.7" y="177">13</text>
<text x="269.8" y="177">55</text>
<text x="269.8" y="179.9">57</text>
<text x="269.8" y="174.2">54</text>
<text x="64.3" y="185.5">5</text>
<text x="64.3" y="182.7">6</text>
<text x="83.8" y="185.5">4</text>
<text x="83.8" y="182.7">3</text>
<text x="269.8" y="182.7">58</text>
<text x="269.8" y="185.5">59</text>
<text x="269.8" y="191.1">60</text>
<text x="174.2" y="195.4" transform="rotate(-90 174.2 195.4)">1</text>
<text x="188.3" y="195.4" transform="rotate(-90 188.3 195.4)">3</text>
<text x="269.8" y="194">36</text>
<text x="219.3" y="202.2" transform="rotate(-90 219.3 202.2)">10</text>
<text x="227.8" y="200.8" transform="rotate(-90 227.8 200.8)">1</text>
<text x="230.6" y="200.8" transform="rotate(-90 230.6 200.8)">5</text>
<text x="233.4" y="202.2" transform="rotate(-90 233.4 202.2)">11</text>
<text x="236.3" y="202.2" transform="rotate(-90 236.3 202.2)">15</text>
<text x="239.1" y="202.2" transform="rotate(-90 239.1 202.2)">25</text>
<text x="241.9" y="202.2" transform="rotate(-90 241.9 202.2)">35</text>
<text x="244.7" y="202.2" transform="rotate(-90 244.7 202.2)">47</text>
<text x="247.5" y="202.2" transform="rotate(-90 247.5 202.2)">51</text>
<text x="177" y="220.5" transform="rotate(-90 177 220.5)">2</text>
<text x="185.5" y="220.5" transform="rotate(-90 185.5 220.5)">4</text>
<text x="234" y="225">1.8V_USB</text>
<text x="290.4" y="225">3.3V_USB</text>
<text x="219.4" y="242.2">16V</text>
<text x="230.7" y="242.2">16V</text>
<text x="241.9" y="242.2">16V</text>
<text x="264.5" y="242.2">16V</text>
<text x="275.8" y="242.2">16V</text>
<text x="287" y="242.2">16V</text>
<text x="298.3" y="242.2">16V</text>
<text x="324.3" y="253.2">Title</text>
<text x="324.3" y="261.6">Size</text>
<text x="335.5" y="261.6">Document Number</text>
<text x="417.3" y="261.6">Rev</text>
<text x="324.3" y="270.1">Date:</text>
<text x="338.9" y="270.1">Tuesday, January 10, 2012</text>
<text x="380.6" y="270.1">Sheet</text>
<text x="394.7" y="270.1">6</text>
<text x="403.2" y="270.1">of</text>
<text x="411.6" y="270.1">8</text>
</g>
<g font-size="2.5" fill="#000080">
<text x="265" y="30.5">FB2</text>
<text x="229.5" y="40.9">0.1uF</text>
<text x="230.7" y="38.4">C42</text>
<text x="239.1" y="40.9">4.7uF</text>
<text x="241.1" y="38.4">C35</text>
<text x="256.6" y="38.9">68 OHM @ 100MHz</text>
<text x="39.5" y="44.6">TP1</text>
<text x="50.8" y="44.6">TP2</text>
<text x="265" y="44.6">FB6</text>
<text x="62" y="53">FB7</text>
<text x="99.5" y="51.9">FB9</text>
<text x="141" y="53">U5</text>
<text x="230.7" y="52.5">C34</text>
<text x="241.1" y="52.2">C33</text>
<text x="256.6" y="53">68 OHM @ 100MHz</text>
<text x="90.2" y="58.7">1K @ 100MHZ</text>
<text x="229.5" y="55">0.1uF</text>
<text x="239.7" y="54.7">4.7uF</text>
<text x="53.6" y="61.5">68 OHM @ 100MHz</text>
<text x="109.4" y="65.7">10uF</text>
<text x="110.3" y="63.2">C49</text>
<text x="164.7" y="64.6">C58 +</text>
<text x="70.2" y="69.9">.01uF</text>
<text x="71.4" y="67.1">C32</text>
<text x="163.5" y="67.1">4.7uF</text>
<text x="159.6" y="76.4">.01uF</text>
<text x="160.4" y="73.9">C47</text>
<text x="132.5" y="78.4">TPS76933DBVT</text>
<text x="161.8" y="100.1">C48</text>
<text x="173.7" y="100.1">C31</text>
<text x="189.5" y="99.8">C43</text>
<text x="161" y="102.3">10uF</text>
<text x="172" y="102.3">100uF</text>
<text x="188.4" y="102.3">100uF</text>
<text x="39.5" y="109.4">J2</text>
<text x="61.2" y="114.2">R42</text>
<text x="71.9" y="114.5">0</text>
<text x="83.2" y="117.9">R7</text>
<text x="96.7" y="117.9">10</text>
<text x="83.2" y="120.7">R2</text>
<text x="96.7" y="121">10</text>
<text x="100.7" y="128">C46</text>
<text x="100.9" y="130.8">22pF</text>
<text x="115" y="130.8">22pF</text>
<text x="115.3" y="128">C45</text>
<text x="137.3" y="131.4">R46</text>
<text x="154" y="129.1">R5</text>
<text x="166.4" y="129.1">12K</text>
<text x="136.5" y="133.9">4.7K</text>
<text x="154.5" y="140.7">R6</text>
<text x="166.1" y="140.4">1K</text>
<text x="236.9" y="143.2">U3</text>
<text x="137.3" y="148.3">R45</text>
<text x="234" y="146">FT2232H</text>
<text x="136.5" y="150.8">10K</text>
<text x="92.2" y="167.8">R9</text>
<text x="100.9" y="167.8">R8</text>
<text x="91.9" y="170.3">10K</text>
<text x="100.4" y="170.3">10K</text>
<text x="108.3" y="170.6">10K</text>
<text x="109.1" y="168">R11</text>
<text x="73.3" y="174.2">U6</text>
<text x="110" y="185.5">R10</text>
<text x="124.6" y="185.5">2.2K</text>
<text x="67.7" y="191.2">93LC46B-I/SN</text>
<text x="154" y="197.7">C30</text>
<text x="180.5" y="196.8">Y1</text>
<text x="205" y="197.7">C51</text>
<text x="154" y="200.5">27pF</text>
<text x="203.9" y="200.5">27pF</text>
<text x="172.3" y="211.5">12MHz w/ 10pF</text>
<text x="219.1" y="239.4">0.1uF</text>
<text x="219.4" y="236.6">C55</text>
<text x="230.4" y="239.4">0.1uF</text>
<text x="230.7" y="236.6">C50</text>
<text x="241.6" y="239.4">0.1uF</text>
<text x="241.9" y="236.6">C53</text>
<text x="264.2" y="239.4">0.1uF</text>
<text x="264.5" y="236.6">C57</text>
<text x="275.5" y="239.4">0.1uF</text>
<text x="275.8" y="236.6">C56</text>
<text x="286.7" y="239.4">0.1uF</text>
<text x="287" y="236.6">C54</text>
<text x="298" y="239.4">0.1uF</text>
<text x="298.3" y="236.6">C52</text>
</g>
<g font-size="2.5" fill="#004080">
<text x="136.8" y="57.6">IN</text>
<text x="136.8" y="66">GND</text>
<text x="142.7" y="60.4">OUT</text>
<text x="140.4" y="68.8">NC/FB</text>
<text x="136.8" y="74.5">EN</text>
<text x="221.1" y="95.1" transform="rotate(-90 221.1 95.1)">VPLL</text>
<text x="223.9" y="95.8" transform="rotate(-90 223.9 95.8)">VPHY</text>
<text x="256.3" y="91.4">ADBUS0</text>
<text x="256.3" y="94.2">ADBUS1</text>
<text x="232.4" y="97.9" transform="rotate(-90 232.4 97.9)">VCORE</text>
<text x="235.2" y="97.9" transform="rotate(-90 235.2 97.9)">VCORE</text>
<text x="238" y="97.9" transform="rotate(-90 238 97.9)">VCORE</text>
<text x="243.7" y="96.9" transform="rotate(-90 243.7 96.9)">VCCIO</text>
<text x="246.5" y="96.9" transform="rotate(-90 246.5 96.9)">VCCIO</text>
<text x="249.3" y="96.9" transform="rotate(-90 249.3 96.9)">VCCIO</text>
<text x="252.1" y="96.9" transform="rotate(-90 252.1 96.9)">VCCIO</text>
<text x="256.3" y="97">ADBUS2</text>
<text x="256.3" y="99.8">ADBUS3</text>
<text x="212.9" y="102.7">VREGIN</text>
<text x="256.3" y="102.7">ADBUS4</text>
<text x="256.3" y="105.5">ADBUS5</text>
<text x="212.9" y="111.1">VREGOUT</text>
<text x="256.3" y="108.3">ADBUS6</text>
<text x="256.3" y="111.1">ADBUS7</text>
<text x="35.3" y="119.6">GND1</text>
<text x="42.4" y="116.8">VBUS</text>
<text x="46.7" y="119.6">D-</text>
<text x="212.9" y="119.6">DM</text>
<text x="256.3" y="116.8">BDBUS0</text>
<text x="256.3" y="119.6">BDBUS1</text>
<text x="35.3" y="122.4">GND2</text>
<text x="35.3" y="125.2">GND3</text>
<text x="46" y="122.4">D+</text>
<text x="46.8" y="125.2">ID</text>
<text x="212.9" y="122.4">DP</text>
<text x="256.3" y="125.2">BDBUS3</text>
<text x="256.3" y="122.4">BDBUS2</text>
<text x="35.3" y="128">GND4 GND</text>
<text x="212.9" y="130.9">REF</text>
<text x="256.3" y="130.9">BDBUS5</text>
<text x="256.3" y="128">BDBUS4</text>
<text x="212.9" y="136.5">RESET</text>
<text x="256.3" y="133.7">BDBUS6</text>
<text x="256.3" y="136.5">BDBUS7</text>
<text x="256.1" y="142.1">CDBUS0</text>
<text x="256.1" y="144.9">CDBUS1</text>
<text x="256.1" y="147.8">CDBUS2</text>
<text x="212.9" y="150.6">EEDATA</text>
<text x="212.9" y="153.4">EECLK</text>
<text x="256.1" y="150.6">CDBUS3</text>
<text x="256.1" y="153.4">CDBUS4</text>
<text x="212.9" y="156.2">EECS</text>
<text x="256.1" y="159">CDBUS6</text>
<text x="256.1" y="156.2">CDBUS5</text>
<text x="256.1" y="161.9">CDBUS7</text>
<text x="212.9" y="167.5">OSCI</text>
<text x="256.1" y="167.5">DDBUS0</text>
<text x="212.9" y="170.3">OSCO</text>
<text x="256.1" y="170.3">DDBUS1</text>
<text x="256.1" y="173.1">DDBUS2</text>
<text x="69.1" y="178.8">VCC</text>
<text x="76.8" y="178.8">CS</text>
<text x="212.9" y="178.8">TEST</text>
<text x="256.1" y="178.8">DDBUS4</text>
<text x="256.1" y="176">DDBUS3</text>
<text x="69.1" y="184.4">ORG</text>
<text x="69.1" y="181.6">NC</text>
<text x="75.4" y="181.6">CLK</text>
<text x="77.8" y="184.4">DI</text>
<text x="256.1" y="181.6">DDBUS5</text>
<text x="256.1" y="184.4">DDBUS6</text>
<text x="69.1" y="187.2">GND</text>
<text x="76.6" y="187.2">DO</text>
<text x="256.1" y="187.2">DDBUS7</text>
<text x="221.1" y="196" transform="rotate(-90 221.1 196)">AGND</text>
<text x="229.6" y="196" transform="rotate(-90 229.6 196)">GND</text>
<text x="232.4" y="196" transform="rotate(-90 232.4 196)">GND</text>
<text x="235.2" y="196" transform="rotate(-90 235.2 196)">GND</text>
<text x="238" y="196" transform="rotate(-90 238 196)">GND</text>
<text x="240.9" y="196" transform="rotate(-90 240.9 196)">GND</text>
<text x="243.7" y="196" transform="rotate(-90 243.7 196)">GND</text>
<text x="246.5" y="196" transform="rotate(-90 246.5 196)">GND</text>
<text x="249.3" y="196" transform="rotate(-90 249.3 196)">GND</text>
<text x="254.1" y="195.7">SUSPEND</text>
<text x="256.9" y="192.9">PWREN</text>
</g>
<g font-size="2.5" fill="#f00">
<text x="290.4" y="90.8">USB0</text>
<text x="290.4" y="93.6">USB1</text>
<text x="300" y="90.8">SH5</text>
<text x="300" y="93.6">SH5</text>
<text x="290.4" y="96.4">USB2</text>
<text x="290.4" y="99.3">USB3</text>
<text x="300" y="96.4">SH5</text>
<text x="300" y="99.3">SH5</text>
<text x="181" y="117.9">DM</text>
<text x="181" y="120.7">DP</text>
<text x="181" y="129.1">USB_REF</text>
<text x="183.9" y="140.4">USB_RST</text>
<text x="290.4" y="141.5">USB4</text>
<text x="300" y="141.5">SH5</text>
<text x="172.6" y="148.9">EEDATA</text>
<text x="290.4" y="144.4">USB5</text>
<text x="290.4" y="147.2">USB6</text>
<text x="290.4" y="150">USB7</text>
<text x="300" y="144.4">SH5</text>
<text x="300" y="147.2">SH5</text>
<text x="300" y="150">SH5</text>
<text x="172.6" y="154.5">USB_EECS</text>
<text x="172.6" y="151.7">USB_EECLK</text>
</g>
<g font-size="2">
<text x="45.1" y="2.1">5</text>
<text x="129.7" y="2.1">4</text>
<text x="214.3" y="2.1">3</text>
<text x="298.9" y="2.1">2</text>
<text x="383.5" y="2.1">1</text>
<text x=".7" y="38.1">D</text>
<text x="426.5" y="38.1">D</text>
<text x=".7" y="105.1">C</text>
<text x="426.5" y="105.1">C</text>
<text x=".7" y="172">B</text>
<text x="426.5" y="172">B</text>
<text x=".7" y="239">A</text>
<text x="426.5" y="239">A</text>
<text x="45.1" y="272.8">5</text>
<text x="129.7" y="272.8">4</text>
<text x="214.3" y="272.8">3</text>
<text x="298.9" y="272.8">2</text>
<text x="383.5" y="272.8">1</text>
</g>
</svg>
